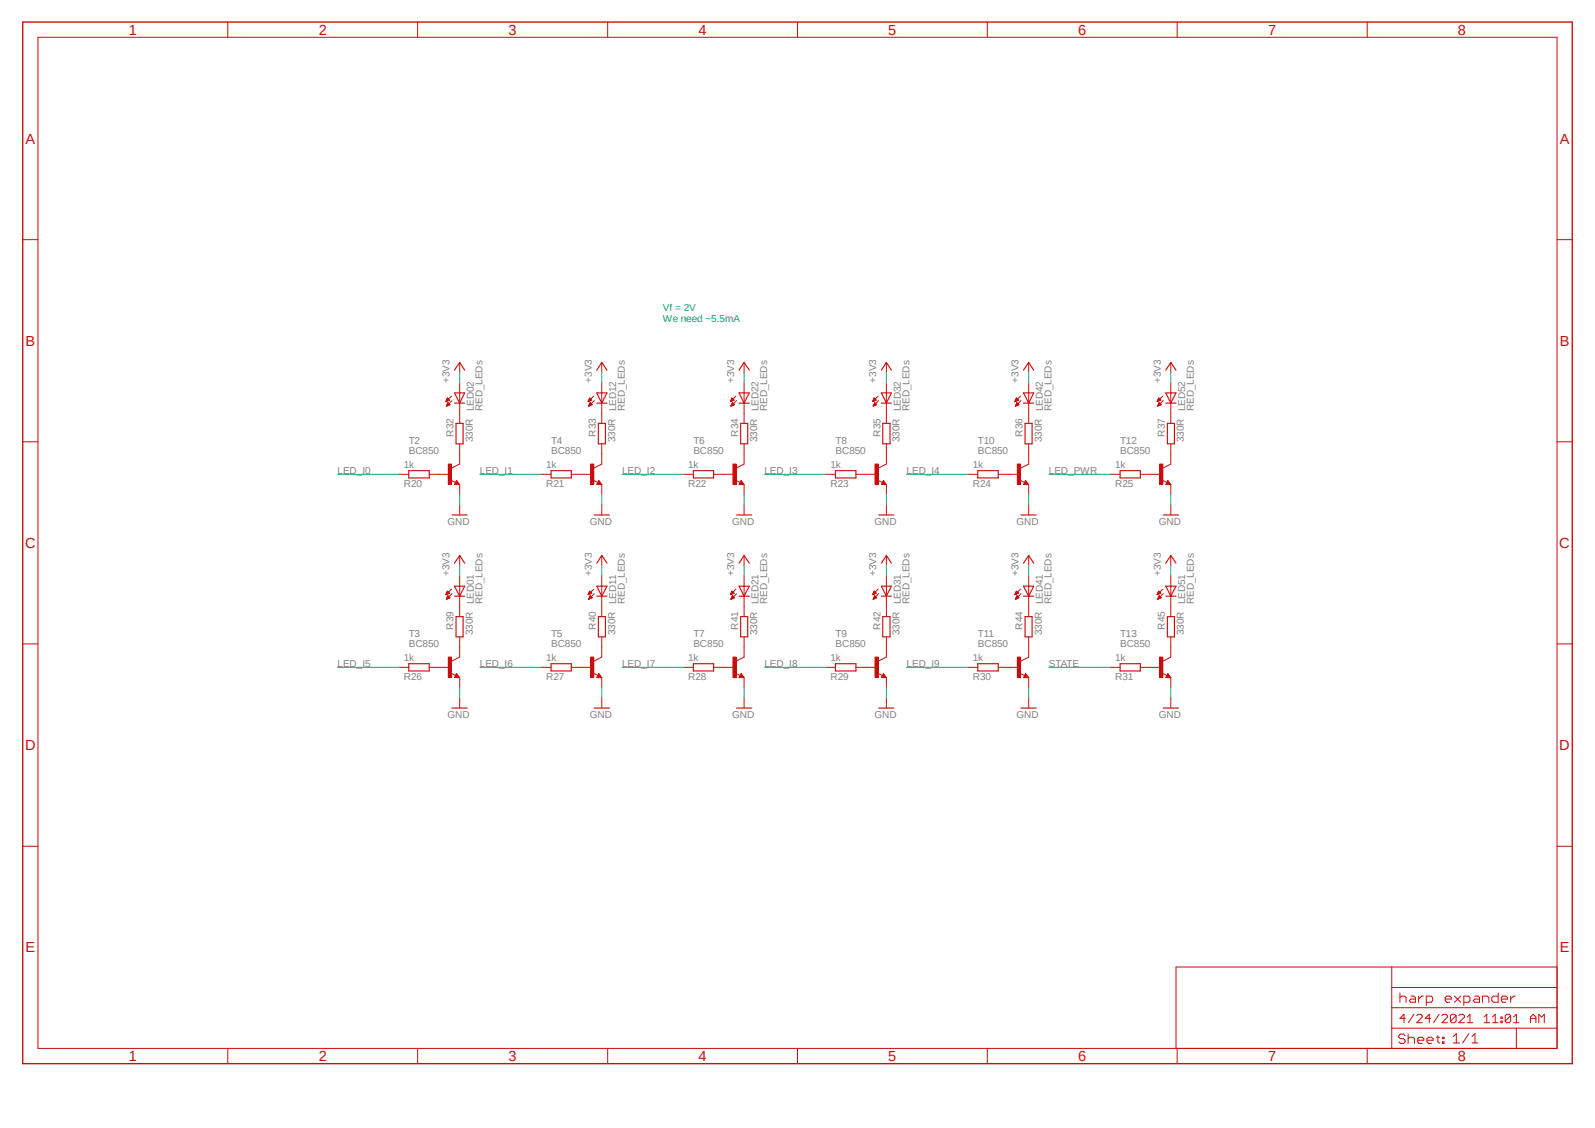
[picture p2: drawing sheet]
<svg xmlns="http://www.w3.org/2000/svg" width="297mm" height="210mm" viewBox="0 0 297 210" stroke-linecap="round" stroke-linejoin="round" font-family="sans-serif">
<path d="M2.7 2.8l290.4 195.7M2.8 2.7l-.1 .1" fill="none" stroke="#fff" stroke-width=".19"/>
<path d="M84.6 75.1h1.9M84.6 73.2h1.9l-.9 1.9zM111.1 75.1h1.9M111.1 73.2h1.9l-.9 1.9zM137.6 75.1h1.9M137.6 73.2h1.9l-.9 1.9zM164.1 73.2h1.9l-.9 1.9zM164.1 75.1h1.9M85 89.8l.1 .2h-.3l.2-.4 .4 .5h-.6M164.1 109.1h1.9l-.9 1.9zM164.1 111h1.9" fill="none" stroke="#c90d0c" stroke-width=".21"/>
<g fill="none" stroke="#c90d0c" stroke-width=".19">
<path d="M83.1 74.7h.1M83.1 74.8h.1M83.1 74.6h.3M83.1 74.6h.4M83.1 74.5h.5M83.1 74.5h.6M83.1 75.6h.1M83.1 75.6h.2M83.2 74.4h.4M83.2 75.5h.2M83.2 74.3h.3M83.3 74.3h.1"/>
<path d="M83.3 74.2h.1M83.3 75.3h.5M83.3 75.3h.4M83.3 74.1h.1M83.3 75.2h.4M83.3 75.1h.3M83.3 74.1l-.3 .7M83.3 74.1l.4 .4M83.4 75.1h.1M83.4 75h.1M83.4 75l-.3 .6M83.4 75l.4 .4-.7 .2"/>
<path d="M83.7 75.4h-.5M83.7 74.5l-.7 .3M84.1 73.7l-1.1 1.1M84.2 74.6l-1.1 1M85.6 71.3v5.7M109.5 74.8h.1M109.6 74.7h.1M109.6 74.6h.2M109.6 74.6h.4M109.6 74.5h.5M109.6 74.5h.6M109.6 75.6h.2"/>
<path d="M109.6 75.6h.1M109.7 74.4h.4M109.7 75.5h.2M109.7 74.3h.3M109.7 75.3h.6M109.8 74.3h.1M109.8 74.2h.1M109.8 75.3h.4M109.8 75.2h.4M109.8 75.1h.3M109.8 74.1l.4 .4-.7 .3zM109.9 75.1h.1"/>
<path d="M109.9 75h.1M109.9 75l-.3 .6M109.9 75l.4 .4-.7 .2M110.2 75.4h-.5M110.6 73.7l-1.1 1.1M110.7 74.6l-1.1 1M112.1 71.3v5.7M136 74.8h.1M136.1 74.7h.1M136.1 74.6h.2M136.1 74.6h.3M136.1 74.5h.5"/>
<path d="M136.1 75.6h.1M136.1 74.5h.6M136.1 75.6h.2M136.1 75.5h.3M136.2 74.4h.4M136.2 74.4h.3M136.2 74.3h.3M136.2 74.3h.2M136.2 75.3h.5M136.3 74.2h.1M136.3 74.1h.1M136.3 75.3h.4"/>
<path d="M136.3 75.2h.4M136.3 75.1h.3M136.3 75.1h.2M136.3 74.1l-.3 .7M136.3 74.1l.4 .4-.7 .3M136.4 75.1h.1M136.4 75l.4 .4-.7 .2zM136.7 75.4h-.5M137 73.7l-1 1.1M137.2 74.6l-1.1 1M138.6 71.3v5.7M162.5 74.8h.1"/>
<path d="M162.5 74.7h.2M162.6 74.6h.2M162.6 74.6h.3M162.6 74.5h.5M162.6 75.6h.1M162.6 74.5h.6M162.6 74.4h.5M162.6 75.6h.2M162.6 75.5h.3M162.7 74.4h.3M162.7 74.3h.3M162.7 74.3h.2"/>
<path d="M162.7 75.3h.5M162.8 74.1l-.3 .7M162.8 74.1l.4 .4M162.8 74.2h.1M162.8 74.1h.1M162.8 75.2h.3M162.8 75.1h.3M162.8 75.1h.2M162.9 75.1h.1M162.9 75h.1M162.9 75l-.3 .6M162.9 75l.3 .4-.6 .2"/>
<path d="M163.2 74.5l-.7 .3M163.2 75.4h-.5M163.5 73.7l-1 1.1M163.6 74.6l-1 1M165.1 71.3v5.7M83.9 89.4l.9 .4M85 89.5l.6 .7h-1zM85.6 86.4l-1.5 .8M162.5 110.7h.1M162.6 110.6h.1M162.6 110.6h.3M162.6 110.5h.4"/>
<path d="M162.6 110.4h.5M162.6 111.5h.1M162.6 111.5h.2M162.6 111.4h.3M162.7 110.3h.3M162.7 111.4h.4M162.7 110.2h.2M162.7 111.3h.5M162.8 110.1l.4 .3-.7 .3zM162.8 110.1h.1M162.8 111.2h.4M162.8 111.1h.3"/>
<path d="M162.8 111h.2M162.9 111h.1M163.2 111.3l-.3-.4-.3 .7M163.2 111.3l-.6 .3M163.5 109.7l-1 1M163.6 110.5l-1 1.1M165.1 107.2v5.7"/>
</g>
<path d="M83.5 86.4h.6v3.8h-.6z" fill-rule="evenodd" fill="#c90d0c"/>
<path d="M85.6 77v1.8M74.3 88.3h1.8M79.9 88.3h3.8M83.5 86.4h.6v3.8h-.6zM85.6 82.6v3.8M85.6 90.2v1.9M85.6 94v1.9M83.9 125.3l.9 .5M85 125.4l.6 .8h-1zM85.6 122.3l-1.5 .8" fill="none" stroke="#c90d0c" stroke-width=".19"/>
<path d="M84.9 78.8h1.3v3.8h-1.3zM76.1 87.6h3.8v1.4h-3.8zM84.2 95.9h2.8M85 125.8l.1 .1h-.3l.2-.3 .4 .4h-.6" fill="none" stroke="#c90d0c" stroke-width=".21"/>
<path d="M83.5 122.3h.6v3.9h-.6z" fill-rule="evenodd" fill="#c90d0c"/>
<path d="M110.4 89.4l.9 .4M111.5 89.5l.6 .7h-1zM112.1 86.4l-1.5 .8M85.6 112.9v1.9M85.6 118.6v3.7M74.3 124.2h1.8M79.9 124.2h3.8M83.5 122.3h.6v3.9h-.6zM85.6 126.2v1.8M85.6 129.9v1.9" fill="none" stroke="#c90d0c" stroke-width=".19"/>
<path d="M111.5 89.8l.1 .2h-.3l.2-.4 .4 .5h-.6M84.9 114.8h1.3v3.8h-1.3zM76.1 123.6h3.8v1.3h-3.8zM84.2 131.8h2.8" fill="none" stroke="#c90d0c" stroke-width=".21"/>
<path d="M110 86.4h.6v3.8h-.6z" fill-rule="evenodd" fill="#c90d0c"/>
<path d="M112.1 77v1.8M100.7 88.3h1.9M106.4 88.3h3.8M110 86.4h.6v3.8h-.6zM112.1 82.6v3.8M112.1 90.2v1.9M112.1 94v1.9M110.4 125.3l.9 .5M111.5 125.4l.6 .8h-1zM112.1 122.3l-1.5 .8" fill="none" stroke="#c90d0c" stroke-width=".19"/>
<path d="M111.4 78.8h1.3v3.8h-1.3zM102.6 87.6h3.8v1.4h-3.8zM110.7 95.9h2.8M111.5 125.8l.1 .1h-.3l.2-.3 .4 .4h-.6" fill="none" stroke="#c90d0c" stroke-width=".21"/>
<path d="M110 122.3h.6v3.9h-.6z" fill-rule="evenodd" fill="#c90d0c"/>
<path d="M136.9 89.4l.9 .4M138 89.5l.6 .7h-1zM138.6 86.4l-1.6 .8M112.1 112.9v1.9M112.1 118.6v3.7M100.7 124.2h1.9M106.4 124.2h3.8M110 122.3h.6v3.9h-.6zM112.1 126.2v1.8M112.1 129.9v1.9" fill="none" stroke="#c90d0c" stroke-width=".19"/>
<path d="M138 89.8l.1 .2h-.3l.2-.4 .4 .5h-.6M111.4 114.8h1.3v3.8h-1.3zM102.6 123.6h3.8v1.3h-3.8zM110.7 131.8h2.8" fill="none" stroke="#c90d0c" stroke-width=".21"/>
<path d="M136.5 86.4h.6v3.8h-.6z" fill-rule="evenodd" fill="#c90d0c"/>
<path d="M138.6 77v1.8M127.2 88.3h1.9M132.9 88.3h3.8M136.5 86.4h.6v3.8h-.6zM138.6 82.6v3.8M138.6 90.2v1.9M138.6 94v1.9M136.9 125.3l.9 .5M138 125.4l.6 .8h-1zM138.6 122.3l-1.6 .8" fill="none" stroke="#c90d0c" stroke-width=".19"/>
<path d="M137.9 78.8h1.3v3.8h-1.3zM129.1 87.6h3.8v1.4h-3.8zM137.2 95.9h2.8M138 125.8l.1 .1h-.3l.2-.3 .4 .4h-.6" fill="none" stroke="#c90d0c" stroke-width=".21"/>
<path d="M136.5 122.3h.6v3.9h-.6z" fill-rule="evenodd" fill="#c90d0c"/>
<path d="M163.4 89.4l.9 .4M164.5 89.5l.6 .7h-1zM165.1 86.4l-1.6 .8M138.6 112.9v1.9M138.6 118.6v3.7M127.2 124.2h1.9M132.9 124.2h3.8M136.5 122.3h.6v3.9h-.6zM138.6 126.2v1.8M138.6 129.9v1.9" fill="none" stroke="#c90d0c" stroke-width=".19"/>
<path d="M164.5 89.8l.1 .2h-.3l.2-.4 .3 .5h-.5M137.9 114.8h1.3v3.8h-1.3zM129.1 123.6h3.8v1.3h-3.8zM137.2 131.8h2.8" fill="none" stroke="#c90d0c" stroke-width=".21"/>
<path d="M162.9 86.4h.6v3.8h-.6z" fill-rule="evenodd" fill="#c90d0c"/>
<path d="M165.1 77v1.8M153.7 88.3h1.9M159.4 88.3h3.8M162.9 86.4h.6v3.8h-.6zM165.1 82.6v3.8M165.1 90.2v1.9M165.1 94v1.9M163.4 125.3l.9 .5M164.5 125.4l.6 .8h-1zM165.1 122.3l-1.6 .8" fill="none" stroke="#c90d0c" stroke-width=".19"/>
<path d="M164.4 78.8h1.3v3.8h-1.3zM155.6 87.6h3.8v1.4h-3.8zM163.6 95.9h2.9M164.5 125.8l.1 .1h-.3l.2-.3 .3 .4h-.5" fill="none" stroke="#c90d0c" stroke-width=".21"/>
<path d="M162.9 122.3h.6v3.9h-.6z" fill-rule="evenodd" fill="#c90d0c"/>
<g fill="none" stroke="#c90d0c" stroke-width=".19">
<path d="M7.1 6.9h282.8v188.3h-282.8zM42.4 4.1v2.8M77.8 4.1v2.8M113.2 4.1v2.8M148.5 4.1v2.8M183.9 4.1v2.8M219.2 4.1v2.8M254.6 4.1v2.8M4.2 44.6h2.9M289.9 44.6h2.9M189 74.8h.1M189 74.7h.1"/>
<path d="M189.1 74.6h.2M189.1 74.6h.3M189.1 74.5h.5M189.1 75.6h.1M189.1 75.6h.2M189.1 74.4h.5M189.1 75.5h.3M189.2 74.4h.3M189.2 74.3h.2M189.2 74.2h.2M189.2 75.3h.5M189.3 75.2h.3"/>
<path d="M189.3 75.1h.3M189.3 74.1l.4 .4-.7 .3zM189.3 75.1h.2M189.3 75.1h.1M189.4 75l-.3 .6M189.4 75l.3 .4-.6 .2M189.4 75h.1M189.7 75.4h-.6M190 73.7l-1 1.1M190.1 74.6l-1 1M191.6 71.3v5.7M215.5 74.8h.1"/>
<path d="M215.5 74.7h.1M215.5 74.6h.3M215.6 74.6h.3M215.6 75.6h.1M215.6 74.5h.5M215.6 74.4h.5M215.6 74.4h.4M215.6 75.5h.3M215.7 74.3h.2M215.7 75.3h.5M215.7 74.2h.2M215.7 75.2h.4"/>
<path d="M215.8 74.1l.4 .4-.7 .3zM215.8 75.1h.2M215.8 75.1h.1M215.9 75l.3 .4-.6 .2zM216.2 75.4h-.6M216.5 73.7l-1 1.1M216.6 74.6l-1 1M218 71.3v5.7M4.2 82.3h2.9M189.9 89.4l.9 .4M191 89.5l.6 .7h-1zM191.6 86.4l-1.6 .8"/>
<path d="M289.9 82.3h2.9M4.2 119.9h2.9M83.1 110.7h.1M83.1 110.6h.2M83.1 110.6h.3M83.1 110.5h.4M83.1 110.4h.6M83.1 111.5h.1M83.2 110.4h.4M83.2 111.5h.2M83.2 111.4h.3M83.2 110.3h.3"/>
<path d="M83.2 110.2h.3M83.2 111.4h.4M83.2 111.3h.5M83.3 110.2h.1M83.3 111.3h.4M83.3 111.2h.4M83.3 110.1h.1M83.3 111.1h.4M83.3 110.1l.4 .3-.7 .3zM83.4 111.1h.2M83.4 111h.1M83.4 110.9l.4 .4-.7 .3z"/>
<path d="M84.1 109.7l-1.1 1M84.2 110.5l-1.1 1.1M85.6 107.2v5.7M109.6 110.7h.1M109.6 110.6h.1M109.6 110.6h.3M109.6 110.5h.4M109.6 110.4h.6M109.6 111.5h.1M109.6 111.5h.3M109.7 110.4h.4M109.7 111.4h.3"/>
<path d="M109.7 111.4h.4M109.7 110.3h.3M109.7 110.2h.3M109.7 111.3h.5M109.8 110.2h.1M109.8 110.1h.1M109.8 111.3h.4M109.8 111.2h.4M109.8 110.1l.4 .3-.7 .3zM109.8 111.1h.3M109.9 111h.1M109.9 110.9l.4 .4-.7 .3z"/>
<path d="M110.6 109.7l-1.1 1M110.7 110.5l-1.1 1.1M112.1 107.2v5.7M136 110.7h.1M136.1 110.6h.1M136.1 110.6h.3M136.1 110.5h.4M136.1 111.5h.1M136.1 111.5h.2M136.2 110.4h.4M136.2 110.3h.3M136.2 111.4h.2"/>
<path d="M136.2 111.4h.4M136.2 110.2h.3M136.2 110.2h.2M136.2 111.3h.5M136.3 110.1h.1M136.3 111.2h.4M136.3 111.1h.3M136.3 110.1l.4 .3-.7 .3zM136.4 111h.1M136.4 110.9l.4 .4-.7 .3zM136.7 110.4h-.6M137 109.7l-1 1"/>
<path d="M137.2 110.5l-1.1 1.1M138.6 107.2v5.7M165.1 112.9v1.9M165.1 118.6v3.7M215.5 110.7h.1M215.5 110.6h.2M215.6 110.6h.2M215.6 110.5h.3M215.6 110.4h.5M215.6 111.5h.1M215.6 111.5h.2M215.6 110.4h.4"/>
<path d="M215.6 110.3h.4M215.6 111.4h.3M215.6 111.4h.5M215.7 110.2h.2M215.7 111.3h.5M215.7 110.1h.1M215.7 111.2h.5M215.8 111.1h.3M215.8 111.1h.2M215.8 110.1l.4 .3-.7 .3zM215.8 111h.2M215.8 111h.1"/>
<path d="M215.9 110.9l.3 .4-.6 .3zM216.5 109.7l-1 1M216.6 110.5l-1 1.1M218 107.2v5.7M289.9 119.9h2.9M153.7 124.2h1.9M159.4 124.2h3.8M162.9 122.3h.6v3.9h-.6zM165.1 126.2v1.8M165.1 129.9v1.9M4.2 157.6h2.9M289.9 157.6h2.9"/>
<path d="M42.4 195.2v2.8M77.8 195.2v2.8M113.2 195.2v2.8M148.5 195.2v2.8M183.9 195.2v2.8M219.2 195.2v2.8M254.6 195.2v2.8M259.2 191.4h30.7M259.2 180v15.2M259.2 187.6h30.7M259.2 183.9h30.7M260.7 184.9v1.7"/>
<path d="M260.7 185.7l.3-.2h.5l.3 .2v.9M261.7 192.8l-.3-.3h-.6l-.3 .3v.3l.3 .3h.6l.3 .3v.3l-.3 .3h-.6l-.3-.3M261.7 189.6h-1l.8-.8v1.6M262.2 192.5v1.8M262.2 193.4l.3-.3h.6l.3 .3v.9M262.7 185.5h.6l.3 .2v.9h-.9l-.3-.3 .3-.3h.9M263.3 188.8l-1 1.6M263.8 189.1l.3-.3h.5l.2 .3v.3l-1 1h1M264 193.7h1.1v-.3l-.3-.3h-.6l-.2 .3v.6l.2 .3h.6M264.2 185.5v1.1M265 185.5h-.2l-.6 .5M265.6 186.6h.9l.3-.3v-.6l-.3-.2h-.9v1.7"/>
<path d="M265.7 193.7h1.2v-.3l-.3-.3h-.6l-.3 .3v.6l.3 .3h.6M266.4 189.6h-1l.7-.8v1.6M267.5 193.1h.6M267.8 192.8v1.2l.3 .3M268 188.8l-1 1.6M268.5 189.1l.3-.3h.5l.2 .3v.3l-1 1h1M268.6 193.1h.3v.3h-.3zM268.6 194h.3v.3h-.3zM269.1 186h1.2v-.3l-.3-.2h-.6l-.3 .2v.6l.3 .3h.6M270.6 193l.6-.6v1.8M270.6 194.2h1.2M270.8 185.5l1.2 1.1"/>
<path d="M271.1 189.1v1l-.3 .3h-.5l-.2-.3M271.1 189.1l-.3-.3h-.5l-.2 .3v1M271.1 189.1l-1 1M271.7 189.1l.2-.3h.5l.3 .3v.3l-1 1h1M272 185.5l-1.2 1.1M272.6 186.6h.9l.2-.3v-.6l-.2-.2h-.9v1.7M273.2 189.4l.5-.6v1.6M273.2 190.4h1.1M273.5 192.4l-1.1 1.8M274.1 194.2h1.2M274.1 193l.6-.6v1.8M274.6 185.5h.6l.3 .2v.9h-.9l-.3-.3 .3-.3h.9"/>
<path d="M276.1 186.6v-1.1h.8l.3 .2v.9M276.4 190.4h1M276.4 189.4l.5-.6v1.6M277.9 189.4l.5-.6v1.6M277.9 190.4h1.1M279 184.9v1.7h-.9l-.3-.3v-.6l.3-.2h.9M279.5 189.4h.2v.2h-.2zM279.5 190.1h.2v.3h-.2zM279.6 186h1.1v-.3l-.3-.2h-.6l-.2 .2v.6l.2 .3h.6M281.3 185.5v1.1M281.3 189.1v1l-.2 .3h-.6l-.2-.3M281.3 189.1l-.2-.3h-.6l-.2 .3v1"/>
<path d="M281.3 189.1l-1 1M281.9 189.4l.5-.6v1.6M281.9 190.4h1M282.2 185.5h-.3l-.6 .5M282.4 191.4v3.8M285 189.6h1M285 190.4v-1l.5-.6 .5 .6v1M286.6 190.4v-1.6l.5 .6 .5-.6v1.6M289.9 180h-70.9v15.2"/>
</g>
<g fill="none" stroke="#c90d0c" stroke-width=".21">
<path d="M190.6 75.1h1.9M190.6 73.2h1.9l-.9 1.9zM217.1 73.2h1.9l-1 1.9zM217.1 75.1h1.9M191 89.8l.1 .2h-.3l.2-.4 .3 .5h-.5M84.6 111h1.9M84.6 109.1h1.9l-.9 1.9zM111.1 109.1h1.9l-.9 1.9zM111.1 111h1.9M137.6 111h1.9M137.6 109.1h1.9l-.9 1.9zM164.4 114.8h1.3v3.8h-1.3z"/>
<path d="M217.1 111h1.9M217.1 109.1h1.9l-1 1.9zM155.6 123.6h3.8v1.3h-3.8zM163.6 131.8h2.9"/>
</g>
<path d="M4.2 4.1h288.6v193.9h-288.6z" fill="none" stroke="#c90d0c" stroke-width=".25"/>
<path d="M189.4 86.4h.6v3.8h-.6z" fill-rule="evenodd" fill="#c90d0c"/>
<path d="M191.6 77v1.8M180.2 88.3h1.9M185.9 88.3h3.8M189.4 86.4h.6v3.8h-.6zM191.6 82.6v3.8M191.6 90.2v1.9M191.6 94v1.9M189.9 125.3l.9 .5M191 125.4l.6 .8h-1zM191.6 122.3l-1.6 .8" fill="none" stroke="#c90d0c" stroke-width=".19"/>
<path d="M190.9 78.8h1.3v3.8h-1.3zM182.1 87.6h3.8v1.4h-3.8zM190.1 95.9h2.9M191 125.8l.1 .1h-.3l.2-.3 .3 .4h-.5" fill="none" stroke="#c90d0c" stroke-width=".21"/>
<path d="M189.4 122.3h.6v3.9h-.6z" fill-rule="evenodd" fill="#c90d0c"/>
<path d="M216.4 89.4l.9 .4M217.5 89.5l.5 .7h-.9zM218 86.4l-1.5 .8M191.6 112.9v1.9M191.6 118.6v3.7M180.2 124.2h1.9M185.9 124.2h3.8M189.4 122.3h.6v3.9h-.6zM191.6 126.2v1.8M191.6 129.9v1.9" fill="none" stroke="#c90d0c" stroke-width=".19"/>
<path d="M217.5 89.8l.1 .2h-.3l.2-.4 .3 .5h-.5M190.9 114.8h1.3v3.8h-1.3zM182.1 123.6h3.8v1.3h-3.8zM190.1 131.8h2.9" fill="none" stroke="#c90d0c" stroke-width=".21"/>
<path d="M215.9 86.4h.6v3.8h-.6z" fill-rule="evenodd" fill="#c90d0c"/>
<path d="M218 77v1.8M206.7 88.3h1.9M212.3 88.3h3.9M215.9 86.4h.6v3.8h-.6zM218 82.6v3.8M218 90.2v1.9M218 94v1.9M216.4 125.3l.9 .5M217.5 125.4l.5 .8h-.9zM218 122.3l-1.5 .8" fill="none" stroke="#c90d0c" stroke-width=".19"/>
<path d="M217.4 78.8h1.3v3.8h-1.3zM208.6 87.6h3.7v1.4h-3.7zM216.6 95.9h2.9M217.5 125.8l.1 .1h-.3l.2-.3 .3 .4h-.5" fill="none" stroke="#c90d0c" stroke-width=".21"/>
<path d="M215.9 122.3h.6v3.9h-.6z" fill-rule="evenodd" fill="#c90d0c"/>
<g fill="none" stroke="#c90d0c" stroke-width=".19">
<path d="M85.6 67.5v1.9M112.1 67.5v1.9M138.6 67.5v1.9M165.1 67.5v1.9M191.6 67.5v1.9M218 67.5v1.9M85.6 103.4v1.9M112.1 103.4v1.9M138.6 103.4v1.9M165.1 103.4v1.9M189 110.7h.1M189 110.6h.2"/>
<path d="M189.1 110.6h.3M189.1 110.5h.4M189.1 110.4h.5M189.1 111.5h.1M189.1 111.5h.2M189.1 111.4h.3M189.2 110.3h.3M189.2 110.2h.2M189.2 111.4h.4M189.2 111.3h.5M189.2 110.1h.1M189.2 111.2h.5"/>
<path d="M189.3 110.1l.4 .3-.7 .3zM189.3 111.1h.3M189.3 111.1h.2M189.3 111h.2M189.4 110.9l.3 .4-.6 .3zM189.4 111h.1M190 109.7l-1 1M190.1 110.5l-1 1.1M191.6 103.4v1.9M191.6 107.2v5.7M218 103.4v1.9M218 112.9v1.9"/>
<path d="M218 118.6v3.7M206.7 124.2h1.9M212.3 124.2h3.9M215.9 122.3h.6v3.9h-.6zM218 126.2v1.8M218 129.9v1.9"/>
</g>
<g fill="none" stroke="#c90d0c" stroke-width=".21">
<path d="M84.6 68.9l1-1.4 .9 1.4M111.1 68.9l1-1.4 .9 1.4M137.6 68.9l1-1.4 .9 1.4M164.1 68.9l1-1.4 .9 1.4M190.6 68.9l1-1.4 .9 1.4M217.1 68.9l.9-1.4 1 1.4M84.6 104.9l1-1.5 .9 1.5M111.1 104.9l1-1.5 .9 1.5M137.6 104.9l1-1.5 .9 1.5M164.1 104.9l1-1.5 .9 1.5M190.6 109.1h1.9l-.9 1.9zM190.6 111h1.9"/>
<path d="M190.6 104.9l1-1.5 .9 1.5M217.1 104.9l.9-1.5 1 1.5M217.4 114.8h1.3v3.8h-1.3zM208.6 123.6h3.7v1.3h-3.7zM216.6 131.8h2.9"/>
</g>
<g fill="none" stroke="#0dab76" stroke-width=".19">
<path d="M85.6 69.4v1.9M112.1 69.4v1.9M138.6 69.4v1.9M165.1 69.4v1.9M191.6 69.4v1.9M218 69.4v1.9M62.9 88.3h11.4M85.6 92.1v1.9M89.4 88.3h11.3M112.1 92.1v1.9M115.9 88.3h11.3M138.6 92.1v1.9"/>
<path d="M142.4 88.3h11.3M165.1 92.1v1.9M168.8 88.3h11.4M191.6 92.1v1.9M195.3 88.3h11.4M218 92.1v1.9M85.6 105.3v1.9M112.1 105.3v1.9M138.6 105.3v1.9M165.1 105.3v1.9M191.6 105.3v1.9M218 105.3v1.9"/>
<path d="M62.9 124.2h11.4M85.6 128v1.9M89.4 124.2h11.3M112.1 128v1.9M115.9 124.2h11.3M138.6 128v1.9M142.4 124.2h11.3M165.1 128v1.9M168.8 124.2h11.4M191.6 128v1.9M195.3 124.2h11.4M218 128v1.9"/>
</g>
<g font-size="2.7" fill="#c90d0c">
<text x="24" y="6.5">1</text>
<text x="59.4" y="6.5">2</text>
<text x="94.7" y="6.5">3</text>
<text x="130" y="6.5">4</text>
<text x="165.4" y="6.5">5</text>
<text x="200.8" y="6.5">6</text>
<text x="236.1" y="6.5">7</text>
<text x="271.5" y="6.5">8</text>
<text x="4.7" y="26.8">A</text>
<text x="290.4" y="26.8">A</text>
<text x="4.7" y="64.4">B</text>
<text x="290.4" y="64.4">B</text>
<text x="4.7" y="102.1">C</text>
<text x="290.4" y="102.1">C</text>
<text x="4.7" y="139.7">D</text>
<text x="290.4" y="139.7">D</text>
<text x="4.7" y="177.3">E</text>
<text x="290.4" y="177.3">E</text>
<text x="24" y="197.6">1</text>
<text x="59.4" y="197.6">2</text>
<text x="94.7" y="197.6">3</text>
<text x="130" y="197.6">4</text>
<text x="165.4" y="197.6">5</text>
<text x="200.8" y="197.6">6</text>
<text x="236.1" y="197.6">7</text>
<text x="271.5" y="197.6">8</text>
</g>
<g font-size="1.9" fill="#0dab76">
<text x="123.4" y="58">Vf = 2V</text>
<text x="123.4" y="59.9">We need ~5.5mA</text>
</g>
<g font-size="1.9" fill="#808080">
<text x="83.7" y="71.3" transform="rotate(-90 83.7 71.3)">+3V3</text>
<text x="110.2" y="71.3" transform="rotate(-90 110.2 71.3)">+3V3</text>
<text x="136.7" y="71.3" transform="rotate(-90 136.7 71.3)">+3V3</text>
<text x="163.1" y="71.3" transform="rotate(-90 163.1 71.3)">+3V3</text>
<text x="189.7" y="71.3" transform="rotate(-90 189.7 71.3)">+3V3</text>
<text x="216.2" y="71.3" transform="rotate(-90 216.2 71.3)">+3V3</text>
<text x="88.2" y="76.6" transform="rotate(-90 88.2 76.6)">LED02</text>
<text x="89.8" y="76.6" transform="rotate(-90 89.8 76.6)">RED_LEDs</text>
<text x="114.7" y="76.6" transform="rotate(-90 114.7 76.6)">LED12</text>
<text x="116.3" y="76.6" transform="rotate(-90 116.3 76.6)">RED_LEDs</text>
<text x="141.2" y="76.6" transform="rotate(-90 141.2 76.6)">LED22</text>
<text x="142.8" y="76.6" transform="rotate(-90 142.8 76.6)">RED_LEDs</text>
<text x="167.7" y="76.6" transform="rotate(-90 167.7 76.6)">LED32</text>
<text x="169.3" y="76.6" transform="rotate(-90 169.3 76.6)">RED_LEDs</text>
<text x="194.2" y="76.6" transform="rotate(-90 194.2 76.6)">LED42</text>
<text x="195.8" y="76.6" transform="rotate(-90 195.8 76.6)">RED_LEDs</text>
<text x="220.7" y="76.6" transform="rotate(-90 220.7 76.6)">LED52</text>
<text x="222.3" y="76.6" transform="rotate(-90 222.3 76.6)">RED_LEDs</text>
<text x="76.1" y="82.6">T2</text>
<text x="84.5" y="81.3" transform="rotate(-90 84.5 81.3)">R32</text>
<text x="88.1" y="82.3" transform="rotate(-90 88.1 82.3)">330R</text>
<text x="102.6" y="82.6">T4</text>
<text x="111" y="81.3" transform="rotate(-90 111 81.3)">R33</text>
<text x="114.6" y="82.3" transform="rotate(-90 114.6 82.3)">330R</text>
<text x="129.1" y="82.6">T6</text>
<text x="137.5" y="81.3" transform="rotate(-90 137.5 81.3)">R34</text>
<text x="141" y="82.3" transform="rotate(-90 141 82.3)">330R</text>
<text x="155.6" y="82.6">T8</text>
<text x="164" y="81.3" transform="rotate(-90 164 81.3)">R35</text>
<text x="167.5" y="82.3" transform="rotate(-90 167.5 82.3)">330R</text>
<text x="182.1" y="82.6">T10</text>
<text x="190.4" y="81.3" transform="rotate(-90 190.4 81.3)">R36</text>
<text x="194" y="82.3" transform="rotate(-90 194 82.3)">330R</text>
<text x="208.6" y="82.6">T12</text>
<text x="216.9" y="81.3" transform="rotate(-90 216.9 81.3)">R37</text>
<text x="220.5" y="82.3" transform="rotate(-90 220.5 82.3)">330R</text>
<text x="62.9" y="88.3">LED_I0</text>
<text x="75.2" y="87.2">1k</text>
<text x="76.1" y="84.5">BC850</text>
<text x="89.4" y="88.3">LED_I1</text>
<text x="101.7" y="87.2">1k</text>
<text x="102.6" y="84.5">BC850</text>
<text x="115.9" y="88.3">LED_I2</text>
<text x="128.1" y="87.2">1k</text>
<text x="129.1" y="84.5">BC850</text>
<text x="142.4" y="88.3">LED_I3</text>
<text x="154.6" y="87.2">1k</text>
<text x="155.6" y="84.5">BC850</text>
<text x="168.8" y="88.3">LED_I4</text>
<text x="181.1" y="87.2">1k</text>
<text x="182.1" y="84.5">BC850</text>
<text x="195.3" y="88.3">LED_PWR</text>
<text x="207.6" y="87.2">1k</text>
<text x="208.6" y="84.5">BC850</text>
<text x="75.2" y="90.7">R20</text>
<text x="101.7" y="90.7">R21</text>
<text x="128.1" y="90.7">R22</text>
<text x="154.6" y="90.7">R23</text>
<text x="181.1" y="90.7">R24</text>
<text x="207.6" y="90.7">R25</text>
<text x="83.3" y="97.7">GND</text>
<text x="109.8" y="97.7">GND</text>
<text x="136.3" y="97.7">GND</text>
<text x="162.8" y="97.7">GND</text>
<text x="189.3" y="97.7">GND</text>
<text x="215.8" y="97.7">GND</text>
<text x="83.7" y="107.2" transform="rotate(-90 83.7 107.2)">+3V3</text>
<text x="110.2" y="107.2" transform="rotate(-90 110.2 107.2)">+3V3</text>
<text x="136.7" y="107.2" transform="rotate(-90 136.7 107.2)">+3V3</text>
<text x="163.1" y="107.2" transform="rotate(-90 163.1 107.2)">+3V3</text>
<text x="189.7" y="107.2" transform="rotate(-90 189.7 107.2)">+3V3</text>
<text x="216.2" y="107.2" transform="rotate(-90 216.2 107.2)">+3V3</text>
<text x="88.2" y="112.5" transform="rotate(-90 88.2 112.5)">LED01</text>
<text x="89.8" y="112.5" transform="rotate(-90 89.8 112.5)">RED_LEDs</text>
<text x="114.7" y="112.5" transform="rotate(-90 114.7 112.5)">LED11</text>
<text x="116.3" y="112.5" transform="rotate(-90 116.3 112.5)">RED_LEDs</text>
<text x="141.2" y="112.5" transform="rotate(-90 141.2 112.5)">LED21</text>
<text x="142.8" y="112.5" transform="rotate(-90 142.8 112.5)">RED_LEDs</text>
<text x="167.7" y="112.5" transform="rotate(-90 167.7 112.5)">LED31</text>
<text x="169.3" y="112.5" transform="rotate(-90 169.3 112.5)">RED_LEDs</text>
<text x="194.2" y="112.5" transform="rotate(-90 194.2 112.5)">LED41</text>
<text x="195.8" y="112.5" transform="rotate(-90 195.8 112.5)">RED_LEDs</text>
<text x="220.7" y="112.5" transform="rotate(-90 220.7 112.5)">LED51</text>
<text x="222.3" y="112.5" transform="rotate(-90 222.3 112.5)">RED_LEDs</text>
<text x="76.1" y="118.6">T3</text>
<text x="84.5" y="117.2" transform="rotate(-90 84.5 117.2)">R39</text>
<text x="88.1" y="118.2" transform="rotate(-90 88.1 118.2)">330R</text>
<text x="102.6" y="118.6">T5</text>
<text x="111" y="117.2" transform="rotate(-90 111 117.2)">R40</text>
<text x="114.6" y="118.2" transform="rotate(-90 114.6 118.2)">330R</text>
<text x="129.1" y="118.6">T7</text>
<text x="137.5" y="117.2" transform="rotate(-90 137.5 117.2)">R41</text>
<text x="141" y="118.2" transform="rotate(-90 141 118.2)">330R</text>
<text x="155.6" y="118.6">T9</text>
<text x="164" y="117.2" transform="rotate(-90 164 117.2)">R42</text>
<text x="167.5" y="118.2" transform="rotate(-90 167.5 118.2)">330R</text>
<text x="182.1" y="118.6">T11</text>
<text x="190.4" y="117.2" transform="rotate(-90 190.4 117.2)">R44</text>
<text x="194" y="118.2" transform="rotate(-90 194 118.2)">330R</text>
<text x="208.6" y="118.6">T13</text>
<text x="216.9" y="117.2" transform="rotate(-90 216.9 117.2)">R45</text>
<text x="220.5" y="118.2" transform="rotate(-90 220.5 118.2)">330R</text>
<text x="62.9" y="124.2">LED_I5</text>
<text x="75.2" y="123.1">1k</text>
<text x="76.1" y="120.5">BC850</text>
<text x="89.4" y="124.2">LED_I6</text>
<text x="101.7" y="123.1">1k</text>
<text x="102.6" y="120.5">BC850</text>
<text x="115.9" y="124.2">LED_I7</text>
<text x="128.1" y="123.1">1k</text>
<text x="129.1" y="120.5">BC850</text>
<text x="142.4" y="124.2">LED_I8</text>
<text x="154.6" y="123.1">1k</text>
<text x="155.6" y="120.5">BC850</text>
<text x="168.8" y="124.2">LED_I9</text>
<text x="181.1" y="123.1">1k</text>
<text x="182.1" y="120.5">BC850</text>
<text x="195.3" y="124.2">STATE</text>
<text x="207.6" y="123.1">1k</text>
<text x="208.6" y="120.5">BC850</text>
<text x="75.2" y="126.7">R26</text>
<text x="101.7" y="126.7">R27</text>
<text x="128.1" y="126.7">R28</text>
<text x="154.6" y="126.7">R29</text>
<text x="181.1" y="126.7">R30</text>
<text x="207.6" y="126.7">R31</text>
<text x="83.3" y="133.7">GND</text>
<text x="109.8" y="133.7">GND</text>
<text x="136.3" y="133.7">GND</text>
<text x="162.8" y="133.7">GND</text>
<text x="189.3" y="133.7">GND</text>
<text x="215.8" y="133.7">GND</text>
</g>
</svg>
